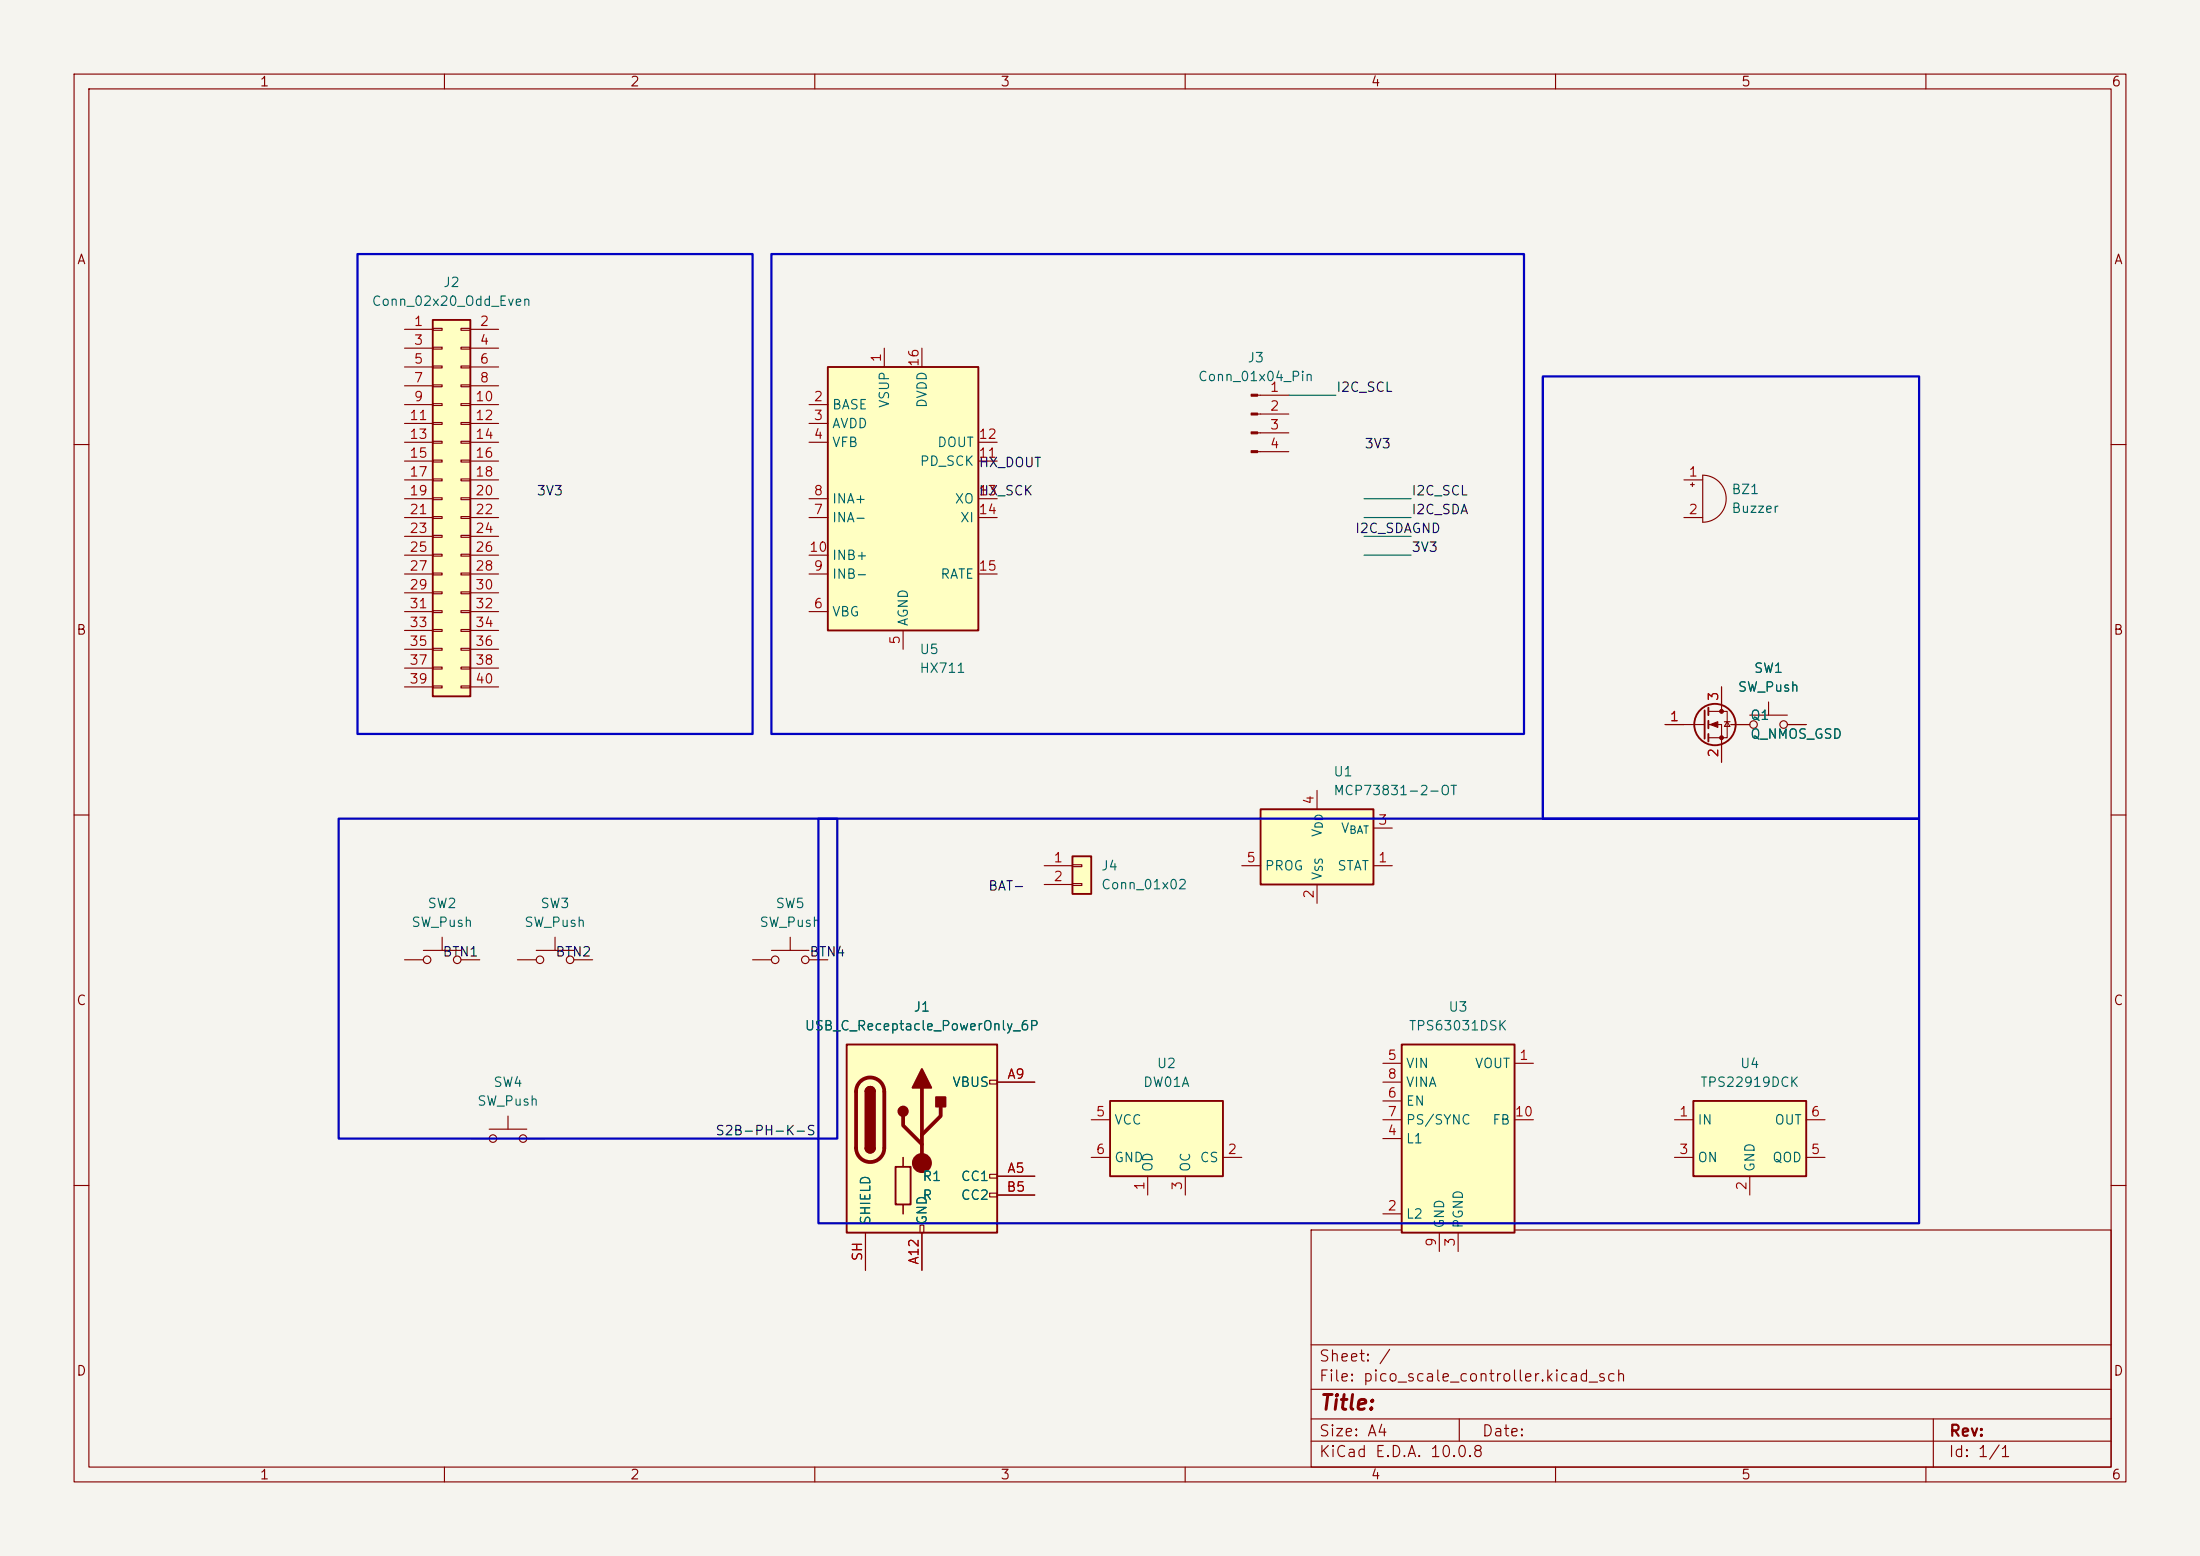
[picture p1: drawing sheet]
<svg xmlns="http://www.w3.org/2000/svg" width="297mm" height="210mm" viewBox="0 0 297 210" stroke-linecap="round" stroke-linejoin="round" font-family="sans-serif">
<path d="M0 0h297v210h-297z" fill="#f5f4ef" stroke="#f5f4ef" stroke-width=".14"/>
<g fill="none" stroke="#840000" stroke-width=".15">
<path d="M10 10h277v190h-277zM12 12h273v186h-273zM60 10v2M110 10v2M160 10v2M210 10v2M260 10v2M10 60h2M285 60h2M224.8 97.8h5.3M230.6 96h2.6v3.6h-2.6M230.6 97.8h1.8v5.1"/>
<path d="M232.4 92.7v3.3M232.8 97.4h.8M233.2 97.4l.4 .6h-.8zM10 110h2M285 110h2M10 160h2M177 166h108v32h-108zM285 160h2M60 198v2M110 198v2M160 198v2M177 194.5h108"/>
<path d="M177 191.5h108M177 187.5h108M177 181.5h108M197 191.5v3M210 198v2M260 198v2M261 191.5v6.5"/>
</g>
<g fill="none" stroke="#840000" stroke-width=".25">
<path d="M230.1 95.9v3.8M230.6 95.5v1M230.6 97.3v1M230.6 99.1v1"/>
<circle cx="231.5" cy="97.8" r="2.79"/>
</g>
<g fill="#840000" stroke="#840000" stroke-width=".15">
<path d="M230.9 97.8l1-.4v.8z"/>
<circle cx="232.4" cy="96" r=".25"/>
<circle cx="232.4" cy="99.6" r=".25"/>
</g>
<path d="M170.2 109.2h15.2v10.2h-15.2z" fill="#ffffc2"/>
<path d="M170.2 109.2h15.2v10.2h-15.2z" fill="none" stroke="#840000" stroke-width=".25"/>
<path d="M167.6 116.8h2.6M177.8 106.7v2.5M177.8 119.4v2.5M185.4 116.8h2.6M185.4 111.8h2.6" fill="none" stroke="#840000" stroke-width=".15"/>
<path d="M228.6 148.6h15.2v10.2h-15.2z" fill="#ffffc2"/>
<path d="M228.6 148.6h15.2v10.2h-15.2z" fill="none" stroke="#840000" stroke-width=".25"/>
<path d="M226.1 151.1h2.5M226.1 156.2h2.5M236.2 158.8v2.5M243.8 151.1h2.6M243.8 156.2h2.6" fill="none" stroke="#840000" stroke-width=".15"/>
<path d="M114.3 141h20.3v25.4h-20.3z" fill="#ffffc2"/>
<g fill="none" stroke="#840000" stroke-width=".15">
<path d="M227.3 64.8h2.6M227.3 69.9h2.6M228.2 65.4h.5M228.5 65.2v.5M229.9 64.1a3.2 3.2 0 0 1 3.1 3.2 3.2 3.2 0 0 1-3.1 3.2zM233.7 97.8h2.5M236.2 96.5h5.1M238.8 94.7v1.8M241.3 97.8h2.5M69.8 129.5h2.6M72.4 128.3h5.1M74.9 126.5v1.8"/>
<path d="M77.5 129.5h2.5M121.9 156.2v1.3M133.6 145.8h1v.5h-1zM133.6 158.5h1v.5h-1zM134.6 158.8h5.1M134.6 146.1h5.1M116.8 166.4v5.1M121.9 162.6v1.2M124.2 165.4h.5v1h-.5zM124.5 166.4v5.1M133.6 161h1v.5h-1zM134.6 161.3h5.1"/>
<circle cx="236.7" cy="97.8" r=".51"/>
<circle cx="240.8" cy="97.8" r=".51"/>
<circle cx="72.9" cy="129.5" r=".51"/>
<circle cx="77" cy="129.5" r=".51"/>
</g>
<path d="M114.3 141h20.3v25.4h-20.3zM116.8 147.3a.64 .64 0 0 1 .7-.6 .64 .64 0 0 1 .6 .6M116.8 154.9a.64 .64 0 0 0 .7 .7 .64 .64 0 0 0 .6-.7M120.9 157.5h2v5.1h-2z" fill="none" stroke="#840000" stroke-width=".25"/>
<path d="M116.1 146a1.9 1.9 0 0 1 2.1-.4 1.9 1.9 0 0 1 1.2 1.7v7.6a1.91 1.91 0 0 1-1.9 1.9 1.91 1.91 0 0 1-1.9-1.9v-7.6a1.9 1.9 0 0 1 .5-1.3zM121.9 150.6v1.3l2.6 2.5M124.5 146.8v10.2M127 149.4v1.2l-2.5 2.6" fill="none" stroke="#840000" stroke-width=".51"/>
<g fill="#840000" stroke="#840000" stroke-width=".25">
<path d="M116.8 147.3h1.3v7.6h-1.3z"/>
<path d="M117 146.9a.64 .64 0 0 1 .7-.2 .64 .64 0 0 1 .4 .6h-1.3z"/>
<path d="M116.8 154.9h1.3a.64 .64 0 0 1-.6 .7 .64 .64 0 0 1-.7-.7z"/>
<path d="M124.5 144.3l1.2 2.5h-2.5z"/>
<path d="M126.4 148.1h1.2v1.3h-1.2z"/>
<circle cx="121.9" cy="150" r=".63"/>
</g>
<circle cx="124.5" cy="157" r="1.27" fill="#840000" stroke="#840000" stroke-width=".15"/>
<path d="M111.8 49.5h20.3v35.6h-20.3z" fill="#ffffc2"/>
<path d="M111.8 49.5h20.3v35.6h-20.3z" fill="none" stroke="#840000" stroke-width=".25"/>
<g fill="none" stroke="#840000" stroke-width=".15">
<path d="M109.2 54.6h2.6M109.2 57.2h2.6M109.2 59.7h2.6M119.4 47v2.5M124.5 47v2.5M132.1 59.7h2.5M169.8 53.3h4.2M169.8 55.9h4.2M169.8 58.4h4.2M109.2 69.9h2.6M109.2 67.3h2.6M109.2 77.5h2.6"/>
<path d="M109.2 74.9h2.6M132.1 69.9h2.5M132.1 67.3h2.5M132.1 77.5h2.5M132.1 62.2h2.5M169.8 61h4.2M109.2 82.6h2.6M121.9 85.1v2.5M63.5 153.7h2.5M66 152.4h5.1M68.6 150.6v1.8M71.1 153.7h2.6"/>
<circle cx="66.5" cy="153.7" r=".51"/>
<circle cx="70.6" cy="153.7" r=".51"/>
</g>
<g fill="#840000" stroke="#840000" stroke-width=".15">
<path d="M168.9 53.2h.9v.3h-.9z"/>
<path d="M168.9 55.8h.9v.2h-.9z"/>
<path d="M168.9 58.3h.9v.2h-.9z"/>
<path d="M168.9 60.8h.9v.3h-.9z"/>
</g>
<path d="M58.4 43.2h5.1v50.8h-5.1z" fill="#ffffc2"/>
<path d="M58.4 43.2h5.1v50.8h-5.1z" fill="none" stroke="#840000" stroke-width=".25"/>
<g fill="none" stroke="#840000" stroke-width=".15">
<path d="M54.6 44.5h3.8M54.6 47h3.8M54.6 49.5h3.8M54.6 52.1h3.8M54.6 54.6h3.8M54.6 57.2h3.8M54.6 59.7h3.8M58.4 44.3h1.3v.3h-1.3zM58.4 46.9h1.3v.2h-1.3zM58.4 49.4h1.3v.3h-1.3zM58.4 51.9h1.3v.3h-1.3zM58.4 54.5h1.3v.2h-1.3z"/>
<path d="M58.4 57h1.3v.3h-1.3zM58.4 59.6h1.3v.2h-1.3zM62.2 44.3h1.3v.3h-1.3zM62.2 46.9h1.3v.2h-1.3zM62.2 49.4h1.3v.3h-1.3zM62.2 51.9h1.3v.3h-1.3zM62.2 54.5h1.3v.2h-1.3zM62.2 57h1.3v.3h-1.3zM62.2 59.6h1.3v.2h-1.3zM63.5 44.5h3.8M63.5 47h3.8M63.5 49.5h3.8"/>
<path d="M63.5 52.1h3.8M63.5 54.6h3.8M63.5 57.2h3.8M63.5 59.7h3.8M54.6 62.2h3.8M54.6 64.8h3.8M54.6 67.3h3.8M54.6 69.9h3.8M54.6 72.4h3.8M54.6 74.9h3.8M54.6 77.5h3.8M58.4 62.1h1.3v.3h-1.3z"/>
<path d="M58.4 64.6h1.3v.3h-1.3zM58.4 67.2h1.3v.2h-1.3zM58.4 69.7h1.3v.3h-1.3zM58.4 72.3h1.3v.2h-1.3zM58.4 74.8h1.3v.3h-1.3zM58.4 77.3h1.3v.3h-1.3zM58.4 79.9h1.3v.2h-1.3zM62.2 62.1h1.3v.3h-1.3zM62.2 64.6h1.3v.3h-1.3zM62.2 67.2h1.3v.2h-1.3zM62.2 69.7h1.3v.3h-1.3zM62.2 72.3h1.3v.2h-1.3z"/>
<path d="M62.2 74.8h1.3v.3h-1.3zM62.2 77.3h1.3v.3h-1.3zM62.2 79.9h1.3v.2h-1.3zM63.5 62.2h3.8M63.5 64.8h3.8M63.5 67.3h3.8M63.5 69.9h3.8M63.5 72.4h3.8M63.5 74.9h3.8M63.5 77.5h3.8M54.6 80h3.8M54.6 82.6h3.8"/>
<path d="M54.6 85.1h3.8M54.6 87.6h3.8M54.6 90.2h3.8M54.6 92.7h3.8M58.4 82.4h1.3v.3h-1.3zM58.4 85h1.3v.2h-1.3zM58.4 87.5h1.3v.3h-1.3zM58.4 90h1.3v.3h-1.3zM58.4 92.6h1.3v.2h-1.3zM62.2 82.4h1.3v.3h-1.3zM62.2 85h1.3v.2h-1.3zM62.2 87.5h1.3v.3h-1.3z"/>
<path d="M62.2 90h1.3v.3h-1.3zM62.2 92.6h1.3v.2h-1.3zM63.5 80h3.8M63.5 82.6h3.8M63.5 85.1h3.8M63.5 87.6h3.8M63.5 90.2h3.8M63.5 92.7h3.8M101.6 129.5h2.5M104.1 128.3h5.1M106.7 126.5v1.8M109.2 129.5h2.6"/>
<circle cx="104.6" cy="129.5" r=".51"/>
<circle cx="108.7" cy="129.5" r=".51"/>
</g>
<path d="M189.2 141h15.3v25.4h-15.3z" fill="#ffffc2"/>
<path d="M189.2 141h15.3v25.4h-15.3z" fill="none" stroke="#840000" stroke-width=".25"/>
<g fill="none" stroke="#840000" stroke-width=".15">
<path d="M54.6 129.5h2.5M57.1 128.3h5.1M59.7 126.5v1.8M62.2 129.5h2.6M186.7 143.5h2.5M186.7 153.7h2.5M186.7 148.6h2.5M186.7 151.1h2.5M186.7 146.1h2.5M204.5 143.5h2.5M204.5 151.1h2.5M186.7 163.8h2.5"/>
<path d="M194.3 166.4v2.5M196.8 166.4v2.5"/>
<circle cx="57.7" cy="129.5" r=".51"/>
<circle cx="61.7" cy="129.5" r=".51"/>
</g>
<path d="M144.8 115.6h2.5v5.1h-2.5z" fill="#ffffc2"/>
<path d="M144.8 115.6h2.5v5.1h-2.5z" fill="none" stroke="#840000" stroke-width=".25"/>
<path d="M141 116.8h3.8M141 119.4h3.8M144.8 116.7h1.2v.3h-1.2zM144.8 119.3h1.2v.2h-1.2z" fill="none" stroke="#840000" stroke-width=".15"/>
<path d="M149.9 148.6h15.2v10.2h-15.2z" fill="#ffffc2"/>
<path d="M149.9 148.6h15.2v10.2h-15.2z" fill="none" stroke="#840000" stroke-width=".25"/>
<g fill="none" stroke="#840000" stroke-width=".15">
<path d="M224.8 97.8h2.5M232.4 92.7v2.6M233.7 97.8h2.5M241.3 97.8h2.5M232.4 100.3v2.6M121.9 156.2v1.3M134.6 158.8h5.1M134.6 146.1h5.1M147.3 156.2h2.6M147.3 151.1h2.6M154.9 158.8v2.5M160 158.8v2.5"/>
<path d="M165.1 156.2h2.5M116.8 166.4v5.1M121.9 162.6v1.2M124.5 166.4v5.1M134.6 161.3h5.1"/>
</g>
<path d="M174 53.3h6.3M184.1 67.3h6.4M184.1 69.9h6.4M184.1 74.9h6.4M184.1 72.4h6.4" fill="none" stroke="#009600" stroke-width=".15"/>
<path d="M48.3 34.3h53.3v64.8h-53.3zM104.1 34.3h101.6v64.8h-101.6zM208.3 50.8h50.8v59.7h-50.8zM45.7 110.5h67.3v43.2h-67.3zM110.5 110.5h148.6v54.6h-148.6z" fill="none" stroke="#0000c2" stroke-width=".3"/>
<text font-size="2" fill="#840000" x="178" y="190.8">Title:</text>
<g font-size="1.5" fill="#840000">
<text x="178" y="184.1">Sheet: /</text>
<text x="178" y="186.8">File: pico_scale_controller.kicad_sch</text>
<text x="178" y="197">KiCad E.D.A. 10.0.8</text>
<text x="178" y="194.2">Size: A4</text>
<text x="200" y="194.2">Date:</text>
<text x="263" y="197">Id: 1/1</text>
<text x="263" y="194.2">Rev:</text>
</g>
<g font-size="1.3" fill="#840000">
<text x="35" y="12">1</text>
<text x="85" y="12">2</text>
<text x="135" y="12">3</text>
<text x="185" y="12">4</text>
<text x="235" y="12">5</text>
<text x="285" y="12">6</text>
<text x="10.3" y="36">A</text>
<text x="285.3" y="36">A</text>
<text x="10.2" y="86">B</text>
<text x="285.2" y="86">B</text>
<text x="10.2" y="136">C</text>
<text x="285.2" y="136">C</text>
<text x="10.2" y="186">D</text>
<text x="285.2" y="186">D</text>
<text x="35" y="200">1</text>
<text x="85" y="200">2</text>
<text x="135" y="200">3</text>
<text x="185" y="200">4</text>
<text x="235" y="200">5</text>
<text x="285" y="200">6</text>
</g>
<g font-size="1.3" fill="#006464">
<text x="50.1" y="41.6">Conn_02x20_Odd_Even</text>
<text x="59.7" y="39.1">J2</text>
<text x="161.6" y="51.8">Conn_01x04_Pin</text>
<text x="168.3" y="49.2">J3</text>
<text x="112.2" y="55.6">BASE</text>
<text x="112.2" y="58.1">AVDD</text>
<text x="120.3" y="55.2" transform="rotate(-90 120.3 55.2)">VSUP</text>
<text x="125.4" y="55.2" transform="rotate(-90 125.4 55.2)">DVDD</text>
<text x="112.2" y="60.7">VFB</text>
<text x="124.1" y="63.2">PD_SCK HX_DOUT</text>
<text x="126.4" y="60.7">DOUT</text>
<text x="112.2" y="70.8">INA-</text>
<text x="112.2" y="68.3">INA+</text>
<text x="128.8" y="68.3">XO</text>
<text x="129.5" y="70.8">XI</text>
<text x="233.7" y="67">BZ1</text>
<text x="233.7" y="69.5">Buzzer</text>
<text x="112.2" y="75.9">INB+</text>
<text x="112.2" y="83.5">VBG</text>
<text x="112.2" y="78.4">INB-</text>
<text x="126.9" y="78.4">RATE</text>
<text x="122.9" y="84.6" transform="rotate(-90 122.9 84.6)">AGND</text>
<text x="124" y="88.6">U5</text>
<text x="124" y="91.1">HX711</text>
<text x="234.5" y="93.7">SW_Push</text>
<text x="236.7" y="91.1">SW1</text>
<text x="236.2" y="97.5">Q1</text>
<text x="236.2" y="100">Q_NMOS_GSD</text>
<text x="179.9" y="105.1">U1</text>
<text x="179.9" y="107.6">MCP73831-2-OT</text>
<text x="178.8" y="113.1" transform="rotate(-90 178.8 113.1)">V</text>
<text x="180.9" y="112.7">V</text>
<text x="148.6" y="117.8">J4</text>
<text x="170.7" y="117.8">PROG</text>
<text x="178.8" y="118.9" transform="rotate(-90 178.8 118.9)">V</text>
<text x="180.5" y="117.8">STAT</text>
<text x="55.5" y="125.4">SW_Push</text>
<text x="57.6" y="122.9">SW2</text>
<text x="70.7" y="125.4">SW_Push</text>
<text x="72.9" y="122.9">SW3</text>
<text x="102.4" y="125.4">SW_Push</text>
<text x="104.6" y="122.9">SW5</text>
<text x="148.6" y="120.3">Conn_01x02</text>
<text x="123.2" y="136.9">J1</text>
<text x="195.5" y="136.9">U3</text>
<text x="108.5" y="139.4">USB_C_Receptacle_PowerOnly_6P</text>
<text x="190.1" y="139.4">TPS63031DSK</text>
<text x="64.3" y="149.6">SW_Push</text>
<text x="66.5" y="147">SW4</text>
<text x="128.5" y="147">VBUS</text>
<text x="154.2" y="147">DW01A</text>
<text x="156.1" y="144.5">U2</text>
<text x="189.7" y="144.5">VIN</text>
<text x="189.7" y="149.6">EN</text>
<text x="189.7" y="147">VINA</text>
<text x="199" y="144.5">VOUT</text>
<text x="229.4" y="147">TPS22919DCK</text>
<text x="234.8" y="144.5">U4</text>
<text x="150.3" y="152.1">VCC</text>
<text x="189.7" y="154.6">L1</text>
<text x="189.7" y="152.1">PS/SYNC</text>
<text x="201.4" y="152.1">FB</text>
<text x="229.1" y="152.1">IN</text>
<text x="239.5" y="152.1">OUT</text>
<text x="124.4" y="159.7">R1</text>
<text x="129.6" y="159.7">CC1</text>
<text x="150.3" y="157.2">GND</text>
<text x="155.9" y="158.3" transform="rotate(-90 155.9 158.3)">OD</text>
<text x="161" y="158.3" transform="rotate(-90 161 158.3)">OC</text>
<text x="161.9" y="157.2">CS</text>
<text x="229.1" y="157.2">ON</text>
<text x="237.2" y="158.3" transform="rotate(-90 237.2 158.3)">GND</text>
<text x="239.2" y="157.2">QOD</text>
<text x="117.8" y="165.4" transform="rotate(-90 117.8 165.4)">SHIELD</text>
<text x="124.4" y="162.3">R</text>
<text x="125.4" y="165.4" transform="rotate(-90 125.4 165.4)">GND</text>
<text x="129.6" y="162.3">CC2</text>
<text x="189.7" y="164.8">L2</text>
<text x="195.3" y="165.9" transform="rotate(-90 195.3 165.9)">GND</text>
<text x="197.8" y="165.9" transform="rotate(-90 197.8 165.9)">PGND</text>
</g>
<g font-size="1.3" fill="#a90000">
<text x="55.8" y="44.3">1</text>
<text x="55.8" y="46.9">3</text>
<text x="64.7" y="44.3">2</text>
<text x="64.7" y="46.9">4</text>
<text x="55.8" y="49.4">5</text>
<text x="55.8" y="51.9">7</text>
<text x="64.7" y="49.4">6</text>
<text x="64.7" y="51.9">8</text>
<text x="119.2" y="49" transform="rotate(-90 119.2 49)">1</text>
<text x="124.3" y="49.6" transform="rotate(-90 124.3 49.6)">16</text>
<text x="171.4" y="53.2">1</text>
<text x="55.2" y="57">11</text>
<text x="55.2" y="59.6">13</text>
<text x="55.8" y="54.5">9</text>
<text x="64.1" y="54.5">10</text>
<text x="64.1" y="57">12</text>
<text x="64.1" y="59.6">14</text>
<text x="109.8" y="54.5">2</text>
<text x="109.8" y="57">3</text>
<text x="109.8" y="59.6">4</text>
<text x="132" y="59.6">12</text>
<text x="171.4" y="55.7">2</text>
<text x="171.4" y="58.3">3</text>
<text x="55.2" y="62.1">15</text>
<text x="55.2" y="64.6">17</text>
<text x="64.1" y="62.1">16</text>
<text x="64.1" y="64.6">18</text>
<text x="132" y="62.1">11</text>
<text x="171.4" y="60.8">4</text>
<text x="227.9" y="64.6">1</text>
<text x="55.2" y="67.2">19</text>
<text x="55.2" y="69.7">21</text>
<text x="64.1" y="67.2">20</text>
<text x="64.1" y="69.7">22</text>
<text x="109.8" y="69.7">7</text>
<text x="109.8" y="67.2">8</text>
<text x="132" y="67.2">13</text>
<text x="132" y="69.7">14</text>
<text x="227.9" y="69.7">2</text>
<text x="55.2" y="72.3">23</text>
<text x="55.2" y="74.8">25</text>
<text x="55.2" y="77.3">27</text>
<text x="64.1" y="72.3">24</text>
<text x="64.1" y="74.8">26</text>
<text x="64.1" y="77.3">28</text>
<text x="109.2" y="74.8">10</text>
<text x="109.8" y="77.3">9</text>
<text x="132" y="77.3">15</text>
<text x="55.2" y="79.9">29</text>
<text x="55.2" y="82.4">31</text>
<text x="64.1" y="79.9">30</text>
<text x="64.1" y="82.4">32</text>
<text x="109.8" y="82.4">6</text>
<text x="55.2" y="85">33</text>
<text x="55.2" y="87.5">35</text>
<text x="64.1" y="85">34</text>
<text x="64.1" y="87.5">36</text>
<text x="121.8" y="87.1" transform="rotate(-90 121.8 87.1)">5</text>
<text x="55.2" y="90">37</text>
<text x="55.2" y="92.6">39</text>
<text x="64.1" y="90">38</text>
<text x="64.1" y="92.6">40</text>
<text x="232.3" y="94.7" transform="rotate(-90 232.3 94.7)">3</text>
<text x="225.3" y="97.7">1</text>
<text x="232.3" y="102.3" transform="rotate(-90 232.3 102.3)">2</text>
<text x="177.7" y="108.7" transform="rotate(-90 177.7 108.7)">4</text>
<text x="186" y="111.6">3</text>
<text x="142.1" y="116.7">1</text>
<text x="142.1" y="119.2">2</text>
<text x="168.2" y="116.7">5</text>
<text x="186" y="116.7">1</text>
<text x="177.7" y="121.4" transform="rotate(-90 177.7 121.4)">2</text>
<text x="187.2" y="143.4">5</text>
<text x="205" y="143.4">1</text>
<text x="135.9" y="145.9">A9</text>
<text x="187.2" y="148.5">6</text>
<text x="187.2" y="145.9">8</text>
<text x="147.9" y="151">5</text>
<text x="187.2" y="153.5">4</text>
<text x="187.2" y="151">7</text>
<text x="204.4" y="151">10</text>
<text x="226.6" y="151">1</text>
<text x="244.4" y="151">6</text>
<text x="135.8" y="161.2">B5</text>
<text x="135.9" y="158.6">A5</text>
<text x="147.9" y="156.1">6</text>
<text x="154.8" y="160.8" transform="rotate(-90 154.8 160.8)">1</text>
<text x="159.9" y="160.8" transform="rotate(-90 159.9 160.8)">3</text>
<text x="165.6" y="156.1">2</text>
<text x="226.6" y="156.1">3</text>
<text x="236.1" y="160.8" transform="rotate(-90 236.1 160.8)">2</text>
<text x="244.4" y="156.1">5</text>
<text x="187.2" y="163.7">2</text>
<text x="116.7" y="170.3" transform="rotate(-90 116.7 170.3)">SH</text>
<text x="124.3" y="170.8" transform="rotate(-90 124.3 170.8)">A12</text>
<text x="194.2" y="168.4" transform="rotate(-90 194.2 168.4)">9</text>
<text x="196.7" y="168.4" transform="rotate(-90 196.7 168.4)">3</text>
</g>
<g font-size="1.3" fill="#0f0f0f">
<text x="180.3" y="53.2">I2C_SCL</text>
<text x="184.1" y="60.8">3V3</text>
<text x="72.4" y="67.2">3V3</text>
<text x="132.1" y="67.2">HX_SCK</text>
<text x="190.5" y="67.2">I2C_SCL</text>
<text x="190.5" y="69.7">I2C_SDA</text>
<text x="182.9" y="72.3">I2C_SDAGND</text>
<text x="190.5" y="74.8">3V3</text>
<text x="133.3" y="120.5">BAT-</text>
<text x="59.7" y="129.4">BTN1</text>
<text x="74.9" y="129.4">BTN2</text>
<text x="109.2" y="129.4">BTN4</text>
<text x="96.5" y="153.5">S2B-PH-K-S</text>
</g>
<g font-size="1" fill="#006464">
<text x="178.8" y="112" transform="rotate(-90 178.8 112)">DD</text>
<text x="182" y="112.8">BAT</text>
<text x="178.8" y="117.8" transform="rotate(-90 178.8 117.8)">SS</text>
</g>
</svg>
